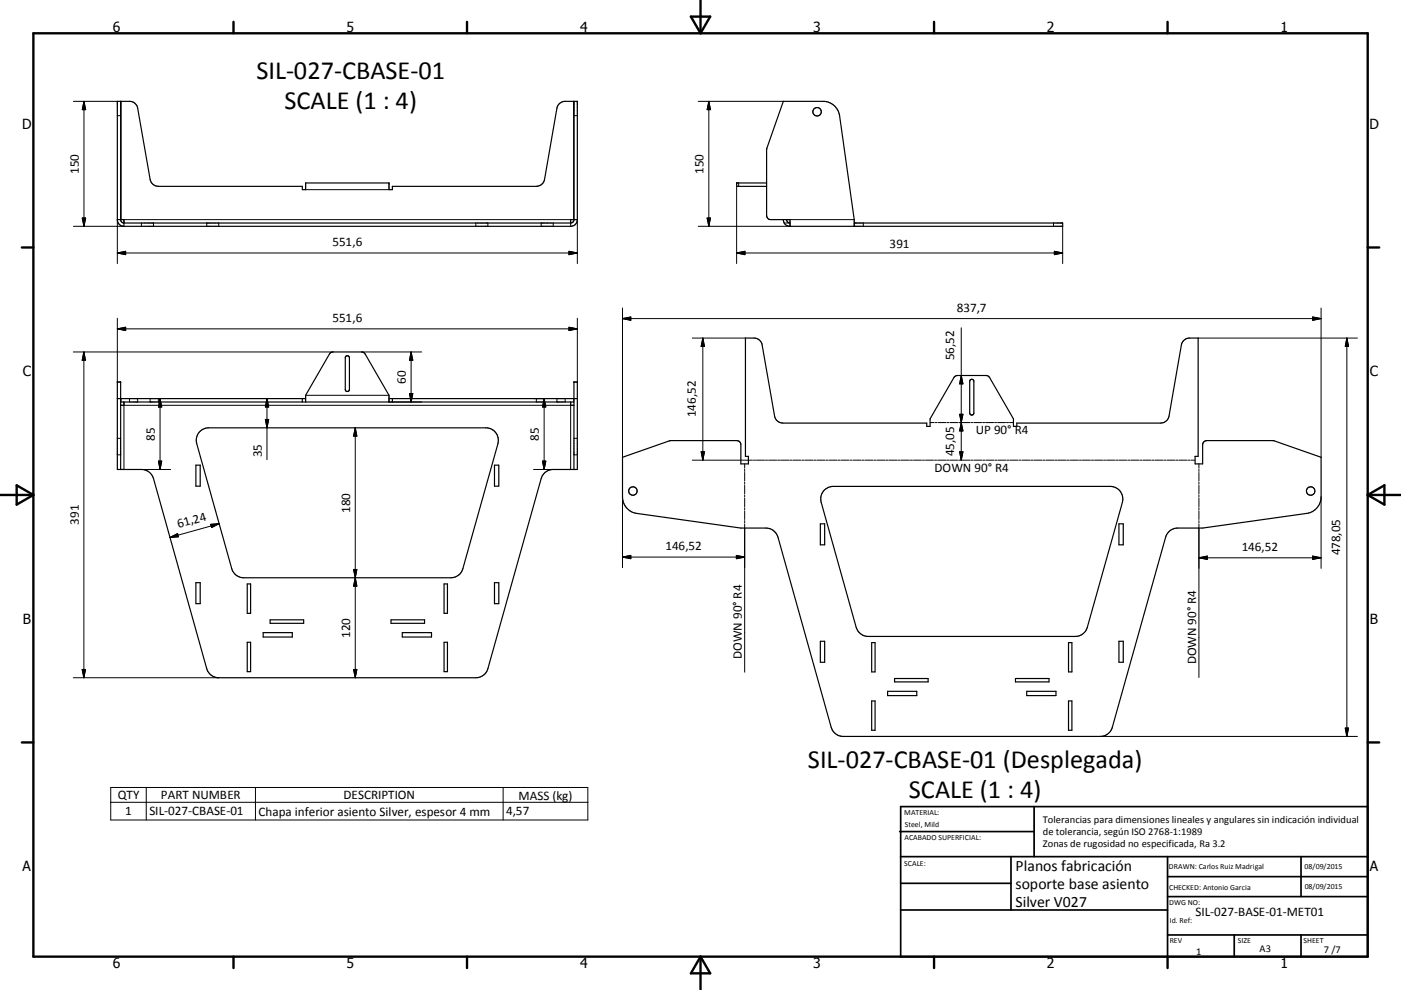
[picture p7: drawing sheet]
<svg xmlns="http://www.w3.org/2000/svg" width="420mm" height="297mm" viewBox="0 0 420 297" stroke-linecap="round" stroke-linejoin="round" font-family="sans-serif">
<g fill="none" stroke="#000" stroke-width=".36">
<path d="M172 30.4v35.5M172.1 30.4v35.5l-.2 .6-.8 .4M229.8 54.9h-9v1h9M35.2 65.9v-35.5h1v35.5M35.2 65.9h1M35.2 65.9a1.98 1.98 0 0 0 2 2h133.9a1.97 1.97 0 0 0 2-2M36.2 65.9l.3 .8 .7 .2M37.2 66.9h133.9M173.1 65.9v-35.5h-3.7a2.5 2.5 0 0 0-2.4 2.1l-3.7 21.3a2.54 2.54 0 0 1-2.5 2.1h-43.2v1h-1v-2h-25v2h-1v-1h-43.1a2.55 2.55 0 0 1-2.5-2.1l-3.7-21.3a2.5 2.5 0 0 0-2.5-2.1h-2.5v35.5h.9v1M173.1 65.9h-2v1M234.8 65.9a1.97 1.97 0 0 0 2 2M235.8 65.9l.3 .6 .7 .4"/>
<path d="M236.8 67.9v-2h-5.7a1.22 1.22 0 0 1-1.3-1.3l.1-19.9 4.9-14.3h12a5 5 0 0 1 4.9 4.3l4.4 31.2v2M256.1 66.9h62.5v1h-81.8M35.2 119.6h1M90.6 119.6v1M91.6 119.6h-55.3v1h135.7v-1M103.7 106.9a.64 .64 0 0 1 .7-.1 .64 .64 0 0 1 .4 .5v9.5a.62 .62 0 0 1-.7 .7 .62 .62 0 0 1-.6-.7v-9.5zM116.6 119.6h56.5M117.6 119.6v1M290.9 113.9a.64 .64 0 0 1 .7-.1 .64 .64 0 0 1 .4 .6v9.5a.62 .62 0 0 1-.6 .6 .62 .62 0 0 1-.7-.6v-9.5zM37.2 120.6v1h-1M58.7 139.6h1.3v6.3h-1.3zM59.7 129.6l1.1-.8 1.8-.5h83.1a3.8 3.8 0 0 1 3.6 4.8l-10.5 37.5a3.7 3.7 0 0 1-3.6 2.7h-62.1a3.7 3.7 0 0 1-3.6-2.7l-10.5-37.5a3.8 3.8 0 0 1 .7-3.5z"/>
<path d="M91.6 120.6v-2l7.2-12.4 .3-.4 .8-.2h8.5l.8 .2 7.4 12.8v2M148.2 139.6h1.3v6.3h-1.3zM171.1 120.6v1h1M186.6 137.2l14.3-5h20a1.22 1.22 0 0 1 1.2 1.2v5.8h2.3v-2.3h-.9v-35.5h2.5a2.45 2.45 0 0 1 2.5 2.1l3.7 21.3a2.55 2.55 0 0 0 2.5 2.1h43.1v1h1v-2.2l7.2-12.4 .6-.5 .5-.1h8.5l.9 .4 7.3 12.6v2.2h1.1v-1h43.1a2.57 2.57 0 0 0 2.5-2.1l3.7-21.3a2.5 2.5 0 0 1 2.4-2.1h2.6v35.5h-.9v2.3h2.3v-5.8a1.26 1.26 0 0 1 1.2-1.2h20l14.3 5v11.9a5 5 0 0 1-4.3 4.9l-31.2 4.4h-7.5a3.8 3.8 0 0 0-3.6 2.8l-16 57a3.8 3.8 0 0 1-3.6 2.7h-77.1a3.8 3.8 0 0 1-3.6-2.7l-16-57a3.9 3.9 0 0 0-3.6-2.8h-7.5l-31.2-4.4a5 5 0 0 1-4.3-4.9zM36.2 140.8v-26.2h-1v26.2h7.2a3.7 3.7 0 0 1 3.6 2.8l16 57a3.7 3.7 0 0 0 3.6 2.7h77.1a3.8 3.8 0 0 0 3.6-2.7l15.9-57a3.7 3.7 0 0 1 3.7-2.8h7.2v-26.2h-1v26.2M245.9 157.2h1.3v6.3h-1.3zM247 147.2l1.5-1 1.3-.3h83.1a3.8 3.8 0 0 1 3.6 4.8l-10.5 37.5a3.8 3.8 0 0 1-3.6 2.7h-62.1a3.8 3.8 0 0 1-3.6-2.7l-10.5-37.5a3.8 3.8 0 0 1 .8-3.5zM335.5 157.2h1.3v6.3h-1.3zM58.7 174.8h1.3v6.3h-1.3zM74.1 175.2h1v8.8h-1zM133.1 175.2h1v8.8h-1zM148.2 174.8h1.3v6.3h-1.3z"/>
<path d="M74.1 192.7h1v8.8h-1zM78.9 189.8h8.7v1.3h-8.7zM81 186h10v1h-10zM117.2 186h10.1v1h-10.1zM120.6 189.8h8.8v1.3h-8.8zM133.1 192.7h1v8.8h-1zM245.9 192.4h1.3v6.3h-1.3zM261.3 192.8h1.1v8.8h-1.1zM320.4 192.8h1v8.8h-1zM335.5 192.4h1.3v6.3h-1.3zM261.3 210.3h1.1v8.8h-1.1zM266.1 207.4h8.8v1.3h-8.8z"/>
<path d="M268.2 203.6h10.1v1h-10.1zM304.4 203.6h10.1v1h-10.1zM307.8 207.4h8.8v1.3h-8.8zM320.4 210.3h1v8.8h-1z"/>
<circle cx="245" cy="33.5" r="1.26"/>
<circle cx="189.8" cy="147.3" r="1.27"/>
<circle cx="392.9" cy="147.3" r="1.27"/>
</g>
<g fill="none" stroke="#000" stroke-width=".3">
<path d="M22 30.4h13.2M25.2 30.4l.5 2.5h-1zM25.2 30.4v37.5M35.2 34.7h1M172.1 34.7h1M209.3 30.4h25.5M212.5 30.4v37.5M212.5 30.4l.5 2.5h-1zM91.6 56.9h25M220.8 55.9v23.2M221.5 54.9v1M24.7 65.4h1l-.5 2.5z"/>
<path d="M35.2 75.9h137.9M35.2 75.9l2.5-.5v1zM35.2 65.9v13.2M37.2 65.9h133.9M37.2 66.9v1h-15.2M42.4 66.9v1M46 66.9v1M62 66.9v1M65.6 66.9v1M142.7 66.9v1M146.3 66.9v1M162.2 66.9v1"/>
<path d="M165.9 66.9v1M170.6 75.4l2.5 .5-2.5 .5zM171.1 66.9v1M173.1 65.9v13.2M209.3 67.9h27.5M212 65.4h1l-.5 2.5zM220.8 75.9h97.8M220.8 75.9l2.5-.5v1zM235.1 66.9h1.7M236.8 65.9h19.3M258.8 66.9v1M315.9 66.9v1"/>
<path d="M316.1 75.4l2.5 .5-2.5 .5zM318.6 67.9v11.2M35.2 95.5v19.2h1M35.2 98.7l2.5-.5v1zM35.2 98.7h137.9M170.6 98.2l2.5 .5-2.5 .5zM173.1 95.5v19.2h-1M186.6 95.6l2.5-.5v1zM186.6 92.4v44.8M186.6 95.6h209.5M288.2 98.3v39.8M393.6 95.1l2.5 .5-2.5 .5z"/>
<path d="M396.1 92.4v44.8M22 105.6h77.9M25.1 105.6l.5 2.5h-1zM25.1 105.6v97.7M38.8 119.6v1M41.3 119.6v1M45 119.6v1M47.5 119.6v1M48 119.6l.5 2.5h-1zM48 119.6v21.2M80 119.6l.5 2.5h-.9zM80 119.6v18.3"/>
<path d="M91.6 118.6h25M108.4 105.6h18M122.8 118.1h1l-.5 2.5zM123.3 105.6v15M123.3 105.6l.5 2.5h-1zM160 119.6h3.3v1M160.8 119.6v1M163.1 119.6v21.2M163.1 119.6l.5 2.5h-1zM167 119.6v1M169.4 119.6v1M207.5 101.4h16"/>
<path d="M210.7 101.4v36.7M210.7 101.4l.5 2.5h-1zM288.2 112.7l.5 2.5h-1zM359.2 101.4h47.8M403.8 101.4l.5 2.5h-1zM403.8 101.4v119.5M35.2 131.5h1M35.2 136.5h1M47.5 138.3h1l-.5 2.5zM79.6 125.8h.9l-.5 2.5zM106.5 128.3v75M106.5 128.3l.5 2.5h-1z"/>
<path d="M116.6 120.6h9.8M162.6 138.3h1l-.5 2.5zM172.1 131.5h1M172.1 136.5h1M207.5 138.1h18.1M210.2 135.5h1l-.5 2.6zM223.3 139.2v1.3M225.9 138.1h.6M226.8 138.1h2.4M229.5 138.1h.6M230.4 138.1h2.4M233.1 138.1h.7"/>
<path d="M234 138.1h2.4M236.7 138.1h.7M237.7 138.1h2.4M240.4 138.1h.6M241.3 138.1h2.4M244 138.1h.6M244.9 138.1h2.4M247.6 138.1h.6M248.5 138.1h2.4M251.2 138.1h.6M252.1 138.1h2.5M254.9 138.1h.5"/>
<path d="M255.8 138.1h2.4M258.5 138.1h.6M259.4 138.1h2.4M262.1 138.1h.6M263 138.1h2.4M265.7 138.1h.6M266.6 138.1h2.4M269.3 138.1h.6M270.2 138.1h2.4M272.9 138.1h.7M273.9 138.1h2.4M276.6 138.1h.6"/>
<path d="M277.5 138.1h2.4M278.8 126.8h1.2M280.2 138.1h.6M280.3 126.8h.6M281.1 138.1h2.4M281.2 126.8h2.4M283.8 138.1h.6M283.9 126.8h.6M284.7 138.1h2.4M284.8 126.8h2.4M287.4 138.1h.6M287.5 126.8h.6"/>
<path d="M287.7 135.5h1l-.5 2.6zM287.7 124.3h1l-.5 2.5zM288.2 126.8l.5 2.5h-1zM288.3 138.1h2.5M288.4 126.8h2.4M291 138.1h.6M291.1 126.8h.5M292 126.8h2.3M292 138.1h2.4M294.6 126.8h.6M294.7 138.1h.6M295.5 126.8h2.4"/>
<path d="M295.6 138.1h2.4M298.2 126.8h.6M298.3 138.1h.6M299.1 126.8h2.4M299.2 138.1h2.4M301.8 126.8h.6M301.9 138.1h.6M302.7 126.8h1.1M302.8 138.1h2.4M305.5 138.1h.6M306.4 138.1h2.4M309.1 138.1h.7"/>
<path d="M310 138.1h2.5M312.8 138.1h.6M313.7 138.1h2.4M316.4 138.1h.6M317.3 138.1h2.4M320 138.1h.6M320.9 138.1h2.4M323.6 138.1h.6M324.5 138.1h2.4M327.2 138.1h.6M328.1 138.1h2.5M330.9 138.1h.5"/>
<path d="M331.8 138.1h2.4M334.5 138.1h.6M335.4 138.1h2.4M338.1 138.1h.6M339 138.1h2.4M341.7 138.1h.6M342.6 138.1h2.4M345.3 138.1h.6M346.2 138.1h2.4M349 138.1h.6M349.9 138.1h2.4M352.6 138.1h.6"/>
<path d="M353.5 138.1h2.4M356.2 138.1h.6M357.1 138.1h1.2M359.4 139.2v1.3M37.2 140.8v-19.2h133.9v19.2M42.4 140.8h8.8M63.2 157.3l2.5-.2-2.3 1.2zM65.7 157.1l-14.7 4.1M160 140.8h5.9M186.6 149.1v21.2M223.3 140.8v.6M223.3 141.7v2.6"/>
<path d="M223.3 144.6v.7M223.3 145.6v2.6M223.3 148.5v.6M223.3 149.5v2.5M223.3 152.3v.7M223.3 153.3v2.6M223.3 156.2v.6M223.3 157.2v44.5M359.4 140.8v.6M359.4 141.7v2.6M359.4 144.6v.7M359.4 145.6v2.6"/>
<path d="M359.4 148.5v.6M359.4 149.5v2.5M359.4 152.3v.7M359.4 153.3v2.6M359.4 156.2v.6M359.4 157.2v46.1M396.1 149.1v21.4M51 161.2l2.2-1.1 .3 .9zM106 170.8h1l-.5 2.5zM106.5 173.3l.5 2.6h-1zM186.6 167.1h36.7M186.6 167.1l2.5-.5v1z"/>
<path d="M220.8 166.6l2.5 .5-2.5 .5zM359.4 167.3h36.7M359.4 167.3l2.5-.5v1zM393.6 166.8l2.5 .5-2.5 .5zM22 203.3h43.6M24.6 200.8h1l-.5 2.5zM106 200.8h1l-.5 2.5zM403.3 218.4h1l-.5 2.5zM33.2 236.3h143v9.7h-143zM43.8 236.3v9.7M76.6 236.3v9.7M150.8 236.3v9.7"/>
<path d="M329.9 220.9h77.1M33.2 240.7h143"/>
</g>
<g fill="none" stroke="#000" stroke-width=".71">
<path d="M10 10h400v277h-400zM70 6.6v3.4M140 6.6v3.4M207.1 5h5.8l-2.9 5zM210 0v10M280 6.6v3.4M350 6.6v3.4M6.6 74.2h3.4M410 74.2h3.5M0 148.5h10M5 145.6l5 2.9-5 2.9zM410 148.5h10.1"/>
<path d="M410 148.5l5.1-2.9v5.8zM6.6 222.7h3.4M410 222.7h3.5M70 287v3.4M140 287v3.4M210 287v10M210 287l2.9 5h-5.8zM280 287v3.4M350 287v3.4"/>
</g>
<g fill="none" stroke="#000" stroke-width=".51">
<path d="M269.7 249.5h40.3M270 242h140v45h-140zM270 257h140M303.1 257v16M310 242v15M350 257v30M390.1 257v12M270 265h33.1M270 273h80M350 269h60M350 263h60M350 280.5h60"/>
<path d="M370 280.5v6.5M390.1 280.5v6.5"/>
</g>
<g fill="#000" stroke="#000" stroke-width=".3">
<path d="M25.2 30.4l.5 2.5h-1zM212.5 30.4l.5 2.5h-1zM24.7 65.4h1l-.5 2.5zM35.2 75.9l2.5-.5v1zM170.6 75.4l2.5 .5-2.5 .5zM212 65.4h1l-.5 2.5zM220.8 75.9l2.5-.5v1zM316.1 75.4l2.5 .5-2.5 .5zM35.2 98.7l2.5-.5v1zM170.6 98.2l2.5 .5-2.5 .5zM186.6 95.6l2.5-.5v1zM393.6 95.1l2.5 .5-2.5 .5z"/>
<path d="M25.1 105.6l.5 2.5h-1zM122.8 118.1h1l-.5 2.5zM123.3 105.6l.5 2.5h-1zM210.7 101.4l.5 2.5h-1zM288.2 112.7l.5 2.5h-1zM403.8 101.4l.5 2.5h-1zM47.5 138.3h1l-.5 2.5zM48 119.6l.5 2.5h-1zM79.6 125.8h.9l-.5 2.5zM80 119.6l.5 2.5h-.9zM106.5 128.3l.5 2.5h-1zM162.6 138.3h1l-.5 2.5z"/>
<path d="M163.1 119.6l.5 2.5h-1zM210.2 135.5h1l-.5 2.6zM287.7 124.3h1l-.5 2.5zM287.7 135.5h1l-.5 2.6zM288.2 126.8l.5 2.5h-1zM63.2 157.3l2.5-.2-2.3 1.2zM51 161.2l2.2-1.1 .3 .9zM106 170.8h1l-.5 2.5zM106.5 173.3l.5 2.6h-1zM186.6 167.1l2.5-.5v1zM220.8 166.6l2.5 .5-2.5 .5zM359.4 167.3l2.5-.5v1z"/>
<path d="M393.6 166.8l2.5 .5-2.5 .5zM24.6 200.8h1l-.5 2.5zM106 200.8h1l-.5 2.5zM403.3 218.4h1l-.5 2.5z"/>
</g>
<g font-size="7.9">
<text x="76.9" y="23.8">SIL-027-CBASE-01</text>
<text x="85.3" y="32.8">SCALE (1 : 4)</text>
<text x="242.2" y="230.5">SIL-027-CBASE-01 (Desplegada)</text>
<text x="272.5" y="239.5">SCALE (1 : 4)</text>
</g>
<g font-size="4.7">
<text x="304.5" y="261.2">Planos fabricación</text>
<text x="304.5" y="266.6">soporte base asiento</text>
<text x="304.5" y="272">Silver V027</text>
</g>
<g font-size="4.2">
<text x="33.9" y="9.6">6</text>
<text x="103.9" y="9.6">5</text>
<text x="173.9" y="9.6">4</text>
<text x="243.8" y="9.6">3</text>
<text x="313.9" y="9.6">2</text>
<text x="383.9" y="9.6">1</text>
<text x="6.7" y="38.7">D</text>
<text x="410.5" y="38.7">D</text>
<text x="6.9" y="112.9">C</text>
<text x="410.7" y="112.9">C</text>
<text x="6.9" y="187.1">B</text>
<text x="410.7" y="187.1">B</text>
<text x="6.8" y="261.4">A</text>
<text x="410.7" y="261.4">A</text>
<text x="33.9" y="290.4">6</text>
<text x="103.9" y="290.4">5</text>
<text x="173.9" y="290.4">4</text>
<text x="243.8" y="290.4">3</text>
<text x="313.9" y="290.4">2</text>
<text x="383.9" y="290.4">1</text>
</g>
<g font-size="3.9">
<text x="23.6" y="52.2" transform="rotate(-90 23.6 52.2)">150</text>
<text x="210.9" y="52.2" transform="rotate(-90 210.9 52.2)">150</text>
<text x="99.7" y="73.8">551,6</text>
<text x="266.7" y="74.3">391</text>
<text x="286.9" y="93.6">837,7</text>
<text x="99.7" y="96.6">551,6</text>
<text x="286.1" y="108.1" transform="rotate(-90 286.1 108.1)">56,52</text>
<text x="121.7" y="115.1" transform="rotate(-90 121.7 115.1)">60</text>
<text x="208.6" y="125.2" transform="rotate(-90 208.6 125.2)">146,52</text>
<text x="292.5" y="130.2">UP 90° R4</text>
<text x="46.4" y="132.2" transform="rotate(-90 46.4 132.2)">85</text>
<text x="78.5" y="137.2" transform="rotate(-90 78.5 137.2)">35</text>
<text x="161.5" y="132.2" transform="rotate(-90 161.5 132.2)">85</text>
<text x="286.1" y="136.9" transform="rotate(-90 286.1 136.9)">45,05</text>
<text x="280.2" y="141.5">DOWN 90° R4</text>
<text x="105" y="153.8" transform="rotate(-90 105 153.8)">180</text>
<text x="23.6" y="157.5" transform="rotate(-90 23.6 157.5)">391</text>
<text x="53.5" y="158.4" transform="rotate(-16 53.5 158.4)">61,24</text>
<text x="199.5" y="165">146,52</text>
<text x="372.3" y="165.3">146,52</text>
<text x="401.7" y="166.6" transform="rotate(-90 401.7 166.6)">478,05</text>
<text x="105" y="191.3" transform="rotate(-90 105 191.3)">120</text>
<text x="222.4" y="197.7" transform="rotate(-90 222.4 197.7)">DOWN 90° R4</text>
<text x="358.6" y="199.3" transform="rotate(-90 358.6 199.3)">DOWN 90° R4</text>
<text x="35.3" y="239.8">QTY</text>
<text x="48.3" y="239.7">PART NUMBER</text>
<text x="103" y="239.8">DESCRIPTION</text>
<text x="155.4" y="239.9">MASS (kg)</text>
<text x="37.5" y="244.6">1</text>
<text x="44.8" y="244.6">SIL-027-CBASE-01</text>
<text x="77.5" y="244.7">Chapa inferior asiento Silver, espesor 4 mm</text>
<text x="151.7" y="244.6">4,57</text>
<text x="358.4" y="274.9">SIL-027-BASE-01-MET01</text>
</g>
<g font-size="3.1">
<text x="312.7" y="246.8">Tolerancias para dimensiones lineales y angulares sin indicación individual</text>
<text x="312.7" y="250.4">de tolerancia, según ISO 2768-1:1989</text>
<text x="312.7" y="254">Zonas de rugosidad no especificada, Ra 3.2</text>
<text x="358.6" y="286.5">1</text>
<text x="377.6" y="285.6">A3</text>
<text x="396.9" y="285.9">7 /7</text>
</g>
<g font-size="2.4">
<text x="271.1" y="244.4">MATERIAL:</text>
<text x="271.2" y="252">ACABADO SUPERFICIAL:</text>
<text x="271.3" y="248">Steel, Mild</text>
<text x="271.1" y="259.7">SCALE:</text>
<text x="350.4" y="260.8">DRAWN: Carlos Ruiz Madrigal</text>
<text x="391.1" y="260.6">08/09/2015</text>
<text x="350.5" y="267">CHECKED: Antonio Garcia</text>
<text x="391.2" y="266.7">08/09/2015</text>
<text x="350.5" y="271.4">DWG NO:</text>
<text x="350.7" y="276.9">Id. Ref:</text>
<text x="350.7" y="282.8">REV</text>
<text x="371.1" y="282.9">SIZE</text>
<text x="390.8" y="283">SHEET</text>
</g>
</svg>
